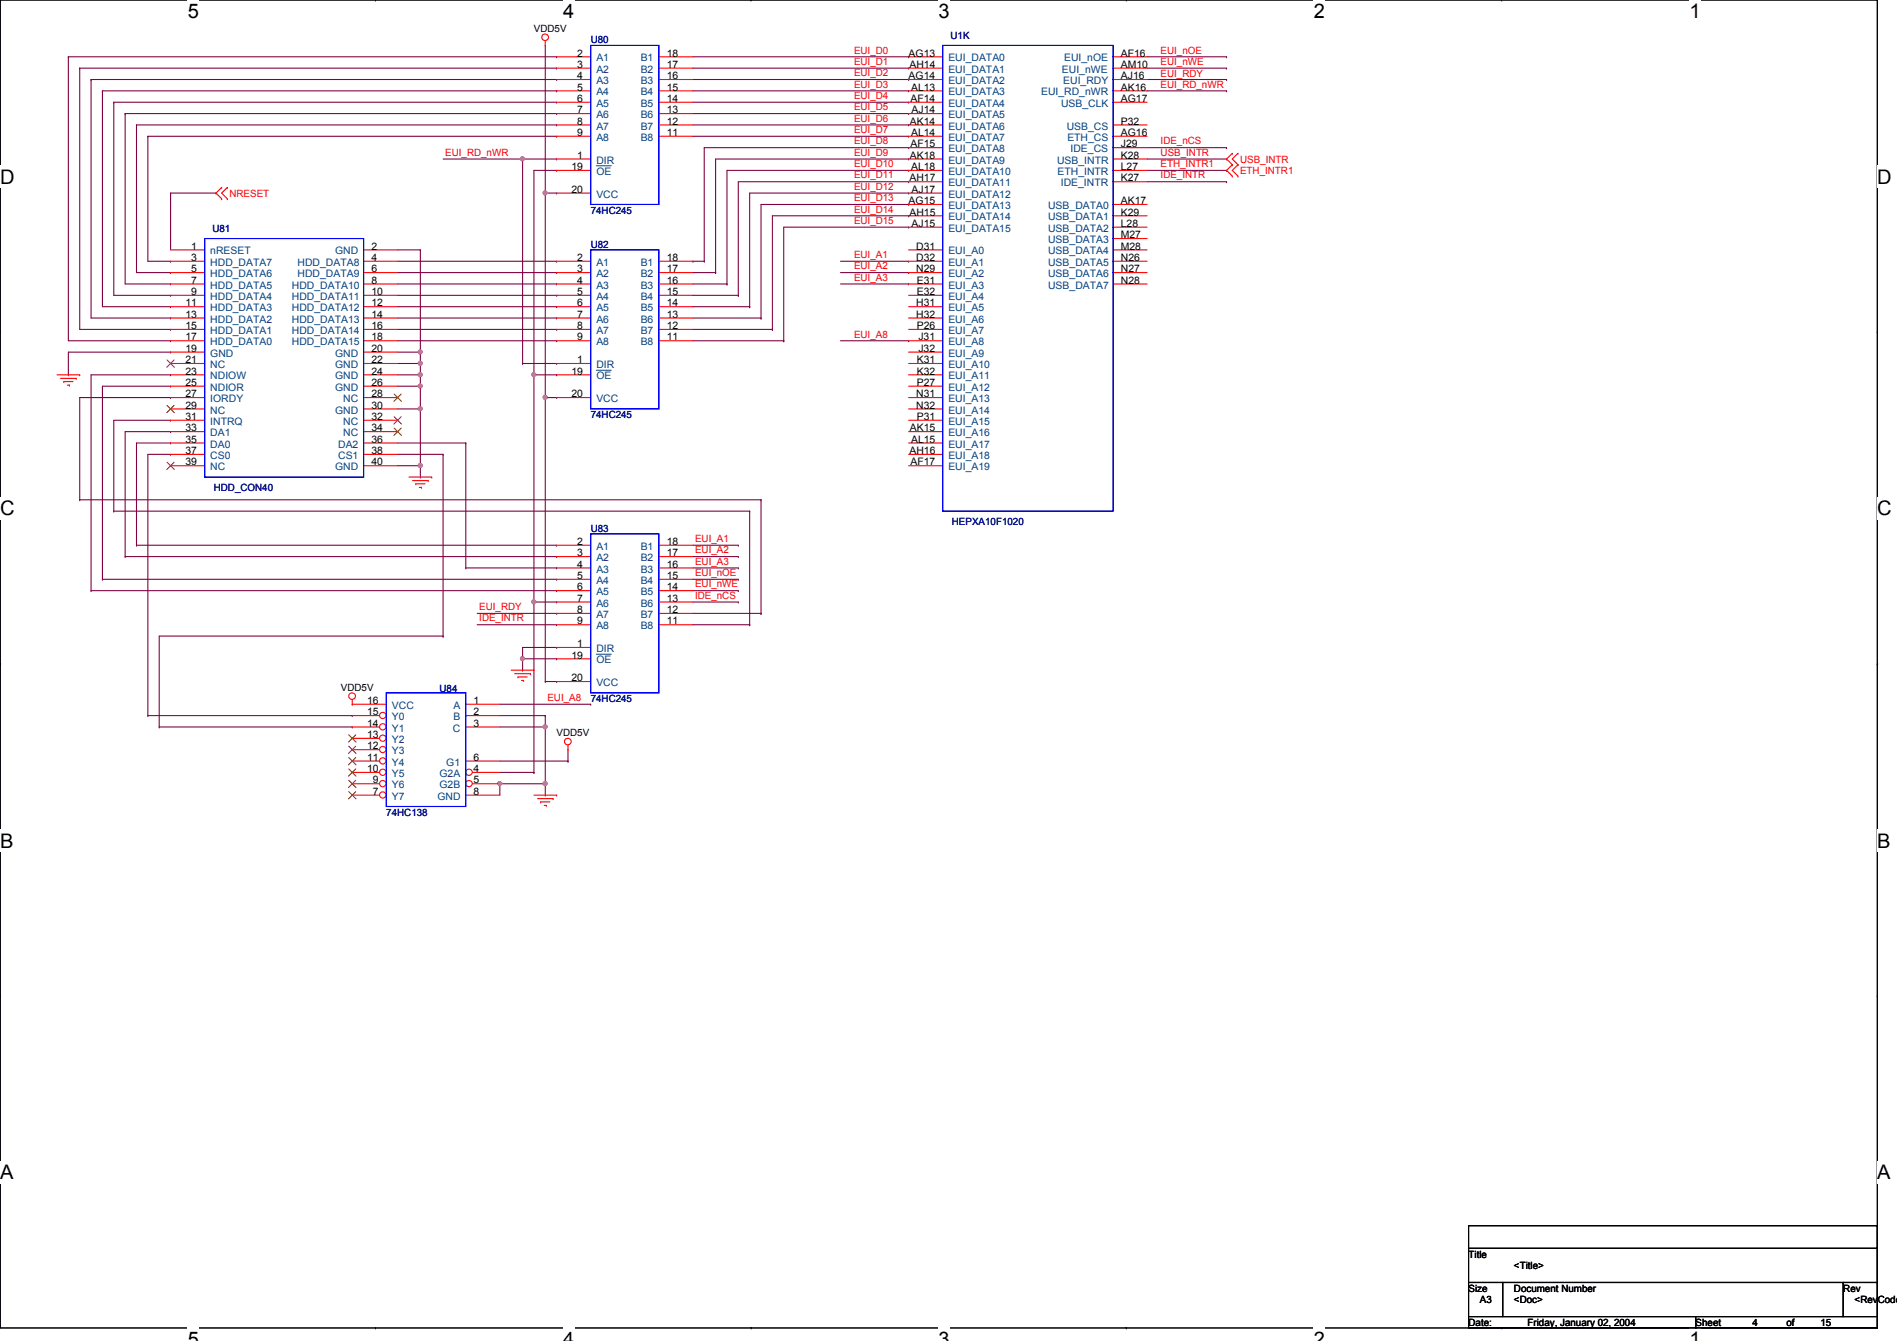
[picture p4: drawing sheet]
<svg xmlns="http://www.w3.org/2000/svg" width="297mm" height="210mm" viewBox="0 0 297 210" stroke-linecap="round" stroke-linejoin="round" font-family="sans-serif">
<path d="M0 0h294v207.9h-294z" fill="none" stroke="#000" stroke-width=".17"/>
<g fill="#fff">
<path d="M29.4 0h1.8v3.5h-1.8z"/>
<path d="M29.4 207.9h1.8v2h-1.8z"/>
</g>
<path d="M58.8 0h.1M58.8 207.9h.1" fill="none" stroke="#000" stroke-width=".17"/>
<g fill="#fff">
<path d="M88.2 0h1.7v3.5h-1.7z"/>
<path d="M88.2 207.9h1.7v2h-1.7z"/>
</g>
<path d="M117.6 0h.1M117.6 207.9h.1" fill="none" stroke="#000" stroke-width=".17"/>
<g fill="#fff">
<path d="M147 0h1.7v3.5h-1.7z"/>
<path d="M147 207.9h1.7v2h-1.7z"/>
</g>
<path d="M176.4 0h.1M176.4 207.9h.1" fill="none" stroke="#000" stroke-width=".17"/>
<g fill="#fff">
<path d="M205.7 0h1.8v3.5h-1.8z"/>
<path d="M205.7 207.9h1.8v2h-1.8z"/>
</g>
<path d="M235.2 0h.1M235.2 207.9h.1" fill="none" stroke="#000" stroke-width=".17"/>
<g fill="#fff">
<path d="M264.5 0h1.8v3.5h-1.8z"/>
<path d="M264.5 207.9h1.8v2h-1.8z"/>
<path d="M0 25.9h2.3v3.5h-2.3z"/>
<path d="M294 25.9h2.2v3.5h-2.2z"/>
<path d="M0 77.9h2.3v3.5h-2.3z"/>
<path d="M294 77.9h2.2v3.5h-2.2z"/>
</g>
<path d="M0 51.9h.1M294 51.9h.1" fill="none" stroke="#000" stroke-width=".17"/>
<g fill="#fff">
<path d="M0 129.9h2.1v3.4h-2.1z"/>
<path d="M294 129.9h2v3.4h-2z"/>
</g>
<path d="M0 103.9h.1M294 103.9h.1" fill="none" stroke="#000" stroke-width=".17"/>
<path d="M0 103.9h.1M294 103.9h.1" fill="none" stroke="#000" stroke-width=".16"/>
<g fill="#fff">
<path d="M0 181.8h2.1v3.5h-2.1z"/>
<path d="M294 181.8h2v3.5h-2z"/>
</g>
<path d="M0 155.9h.1M294 155.9h.1" fill="none" stroke="#000" stroke-width=".17"/>
<g fill="none" stroke="#800040" stroke-width=".17">
<path d="M10.7 8.9h.1M10.7 8.9h76.5M10.7 8.9v44.4h16M12.5 10.7h.1M12.5 10.7v40.9h14.2M12.5 10.7h74.7M14.3 12.4h.1M14.3 12.4h72.9M14.3 12.4v37.4h12.4M16 14.2h.1M16 14.2v33.8h10.7M16 14.2h71.2"/>
<path d="M17.8 16h.1M17.8 16h69.4M17.8 16v30.2h8.9M19.6 17.8h.1M19.6 17.8v26.6h7.1M19.6 17.8h67.6M21.4 19.6h.1M21.4 19.6h65.8M21.4 19.6v23.1h5.3M87.2 19.6h.1M87.2 17.8h.1M87.2 16h.1"/>
<path d="M87.2 14.2h.1M87.2 12.4h.1M87.2 10.7h.1M87.2 8.9h.1M23.2 21.3h.1M23.2 21.3h64M23.2 21.3v19.6h3.5M26.7 30.2h.1M26.7 30.2v8.9M26.7 30.2h7.1M33.8 30.2h.1M65.8 39.1v16"/>
<path d="M87.2 21.3h.1M26.7 40.9h.1M26.7 42.7h.1M26.7 44.4h.1M26.7 46.2h.1M26.7 48h.1M26.7 49.8h.1M26.7 51.6h.1M26.7 53.3h.1M65.8 55.1h.1"/>
</g>
<circle cx="65.8" cy="55.1" r=".32" fill="#f0f"/>
<circle cx="65.8" cy="55.1" r=".32" fill="none" stroke="#f0f" stroke-width=".17"/>
<path d="M62.3 60.5h3.5M65.8 60.5h.1M65.8 72.9h.1M65.8 64v8.9" fill="none" stroke="#800040" stroke-width=".17"/>
<circle cx="65.8" cy="64" r=".32" fill="#f0f"/>
<circle cx="65.8" cy="64" r=".32" fill="none" stroke="#f0f" stroke-width=".17"/>
<circle cx="65.8" cy="72.9" r=".32" fill="#f0f"/>
<circle cx="65.8" cy="72.9" r=".32" fill="none" stroke="#f0f" stroke-width=".17"/>
<g fill="none" stroke="#800040" stroke-width=".17">
<path d="M26.7 71.1h.1M26.7 71.1h-3.5v40.9M62.3 71.1h7.1M69.4 71.1h.1M69.4 71.1v28.5M69.4 99.6h.1M69.4 99.6h-44.5v14.2M23.2 112h.1M24.9 113.8h.1M24.9 113.8h30.3M55.2 113.8h.1M78.3 110.2h14.2"/>
<path d="M85.4 113.8v8.9M92.5 110.2h.1M85.4 122.7h.1"/>
</g>
<circle cx="85.4" cy="122.7" r=".32" fill="#f0f"/>
<circle cx="85.4" cy="122.7" r=".32" fill="none" stroke="#f0f" stroke-width=".17"/>
<g fill="none" stroke="#800040" stroke-width=".17">
<path d="M26.7 58.7h.1M26.7 58.7h-12.4v33.8M83.6 58.7v35.5M12.5 78.2h.1M12.5 78.2h106.7M26.7 62.2h.1M26.7 60.5h.1M26.7 65.8h.1M26.7 69.3h.1M26.7 67.6h.1M26.7 62.2h-14.2v16M26.7 60.5h-10.7v30.2"/>
<path d="M26.7 65.8h-8.9v14.2M26.7 69.3h-5.3v16M26.7 67.6h-7.1v19.5M62.3 69.3h10.6M72.9 69.3h.1M72.9 69.3v19.6M119.2 78.2h.1M119.2 78.2v17.8M14.3 92.5h.1M14.3 92.5h72.9M16 90.7h.1M16 90.7h71.2"/>
<path d="M17.8 80h.1M17.8 80h99.6M19.6 87.1h.1M19.6 87.1h67.6M21.4 85.3h.1M21.4 85.3h65.8M72.9 88.9h.1M72.9 88.9h14.3M74.7 96h12.5M74.7 97.8h12.5M83.6 94.2h.1M87.2 92.5h.1"/>
<path d="M87.2 90.7h.1M87.2 85.3h.1M87.2 87.1h.1M87.2 88.9h.1M87.2 96h.1M87.2 97.8h.1M108.5 87.1h7.1M108.5 88.9h7.1M108.5 94.2h7.1M108.5 85.3h7.1M108.5 90.7h7.1M108.5 92.5h7.1"/>
<path d="M108.5 96h10.7M108.5 97.8h8.9M115.6 87.1h.1M115.6 88.9h.1M115.6 94.2h.1M115.6 85.3h.1M115.6 90.7h.1M115.6 92.5h.1M117.4 80h.1M117.4 97.8h.1M117.4 80v17.8M119.2 96h.1"/>
<path d="M88.9 119.1h.1M88.9 117.3v1.8M78.3 120.9h5.3M83.6 120.9h.1"/>
</g>
<circle cx="83.6" cy="94.2" r=".32" fill="#f0f"/>
<circle cx="83.6" cy="94.2" r=".32" fill="none" stroke="#f0f" stroke-width=".17"/>
<path d="M85.4 62.2v44.5M81.8 104.9h.1M81.8 103.1v1.8M85.4 106.7h.1" fill="none" stroke="#800040" stroke-width=".17"/>
<circle cx="81.8" cy="103.1" r=".32" fill="#f0f"/>
<circle cx="81.8" cy="103.1" r=".32" fill="none" stroke="#f0f" stroke-width=".17"/>
<g fill="none" stroke="#800040" stroke-width=".17">
<path d="M108.5 12.4h33.8M108.5 17.8h33.8M108.5 8.9h33.8M142.3 12.4h.1M142.3 17.8h.1M142.3 8.9h.1M69.4 24.9h12.4M81.8 24.9h.1M85.4 30.2h1.8M87.2 30.2h.1M10.7 55.1h16M26.7 55.1h.1"/>
<path d="M62.3 58.7h3.5M65.8 58.7h.1M131.6 40.9h10.7M131.6 44.4h10.7M142.3 40.9h.1M142.3 44.4h.1M23.2 112h32M55.2 112h.1M78.3 112h7.1M81.8 103.1h5.4M85.4 112h.1M85.4 106.7h1.8"/>
<path d="M87.2 103.1h.1M87.2 106.7h.1"/>
</g>
<circle cx="81.8" cy="24.9" r=".32" fill="#f0f"/>
<circle cx="81.8" cy="24.9" r=".32" fill="none" stroke="#f0f" stroke-width=".17"/>
<g fill="none" stroke="#800040" stroke-width=".17">
<path d="M108.5 19.6h33.8M108.5 10.7h33.8M142.3 19.6h.1M142.3 10.7h.1M179.6 10.7h12.5M179.6 12.4h12.5M179.6 14.2h12.5M179.6 8.9h12.5M192.1 12.4h.1M192.1 10.7h.1M192.1 14.2h.1M192.1 8.9h.1"/>
<path d="M62.3 39.1h3.5M65.8 39.1h.1M108.5 21.3h33.8M142.3 21.3h.1M179.6 24.9h12.5M179.6 23.1h12.5M179.6 28.4h12.5M192.1 24.9h.1M192.1 23.1h.1M192.1 28.4h.1M65.8 58.7h.1M65.8 56.9v1.8"/>
<path d="M131.6 53.3h10.7M131.6 42.7h10.7M142.3 53.3h.1M142.3 42.7h.1M78.3 122.7h7.1M85.4 122.7h.1"/>
</g>
<circle cx="65.8" cy="58.6" r=".32" fill="#f0f"/>
<circle cx="65.8" cy="58.6" r=".32" fill="none" stroke="#f0f" stroke-width=".17"/>
<path d="M65.8 56.9h.1M65.8 55.1v1.8" fill="none" stroke="#800040" stroke-width=".17"/>
<circle cx="65.8" cy="56.9" r=".32" fill="#f0f"/>
<circle cx="65.8" cy="56.9" r=".32" fill="none" stroke="#f0f" stroke-width=".17"/>
<path d="M62.3 55.1h3.5M65.8 55.1h.1M78.3 113.8h7.1M85.4 113.8h.1" fill="none" stroke="#800040" stroke-width=".17"/>
<circle cx="85.4" cy="113.8" r=".32" fill="#f0f"/>
<circle cx="85.4" cy="113.8" r=".32" fill="none" stroke="#f0f" stroke-width=".17"/>
<g fill="none" stroke="#800040" stroke-width=".17">
<path d="M62.3 56.9h3.5M65.8 56.9h.1M65.8 58.7v1.8M62.3 72.9h3.5M62.3 64h3.5M65.8 72.9h.1M65.8 64h.1M65.8 74.7h.1M65.8 60.5h.1M65.8 72.9v1.8M81.8 103.1h.1M85.4 113.8h.1"/>
<path d="M85.4 112v1.8M87.2 101.3h.1M87.2 101.3h-5.4v1.8M85.4 124.5h.1M85.4 122.7v1.8"/>
</g>
<circle cx="65.8" cy="60.4" r=".32" fill="#f0f"/>
<circle cx="65.8" cy="60.4" r=".32" fill="none" stroke="#f0f" stroke-width=".17"/>
<g fill="none" stroke="#800040" stroke-width=".17">
<path d="M85.4 7.1v23.1M81.8 24.9h5.4M83.6 26.7v32M85.4 30.2h.1M87.2 24.9h.1M110.3 23.1h32M112.1 24.9v17.8M113.8 26.7h28.5M117.4 30.2v17.8M119.2 32h23.1M120.9 33.8h21.4M142.3 35.6h.1"/>
<path d="M142.3 33.8h.1M142.3 32h.1M142.3 26.7h.1M142.3 23.1h.1M142.3 35.6h-19.6v17.7M10.7 58.7h.1M10.7 55.1v3.6M62.3 48h24.9M62.3 46.2h24.9M62.3 40.9h24.9M62.3 44.4h24.9M83.6 58.7h.1"/>
<path d="M87.2 48h.1M87.2 46.2h.1M87.2 40.9h.1M87.2 44.4h.1M108.5 53.3h14.2M108.5 51.6h12.4M108.5 49.8h10.7M112.1 42.7h.1M117.4 48h.1M119.2 49.8h.1M120.9 51.6h.1M122.7 53.3h.1"/>
<path d="M65.8 64h.1M65.8 60.5v3.5M83.6 94.2h3.6M87.2 94.2h.1"/>
</g>
<circle cx="83.6" cy="58.6" r=".32" fill="#f0f"/>
<circle cx="83.6" cy="58.6" r=".32" fill="none" stroke="#f0f" stroke-width=".17"/>
<path d="M85.4 30.2v32M85.4 62.2h.1M78.3 119.1h10.6M88.9 119.1h.1" fill="none" stroke="#800040" stroke-width=".17"/>
<circle cx="85.4" cy="30.2" r=".32" fill="#f0f"/>
<circle cx="85.4" cy="30.2" r=".32" fill="none" stroke="#f0f" stroke-width=".17"/>
<circle cx="85.4" cy="62.2" r=".32" fill="#f0f"/>
<circle cx="85.4" cy="62.2" r=".32" fill="none" stroke="#f0f" stroke-width=".17"/>
<g fill="none" stroke="#800040" stroke-width=".17">
<path d="M108.5 14.2h33.8M108.5 16h33.8M142.3 14.2h.1M142.3 16h.1M81.8 24.9v32M83.6 26.7h3.6M87.2 26.7h.1M110.3 23.1v17.8M112.1 24.9h30.2M113.8 26.7v17.7M117.4 30.2h24.9M119.2 32v17.8"/>
<path d="M120.9 33.8v17.8M142.3 24.9h.1M142.3 30.2h.1M142.3 28.4h.1M142.3 28.4h-26.7v17.8M62.3 42.7h24.9M62.3 53.3h24.9M62.3 51.6h24.9M62.3 49.8h24.9M81.8 56.9h.1M81.8 56.9h5.4M83.6 58.7h3.6"/>
<path d="M87.2 42.7h.1M87.2 56.9h.1M87.2 53.3h.1M87.2 58.7h.1M87.2 51.6h.1M87.2 49.8h.1M108.5 40.9h.1M108.5 42.7h3.6M108.5 44.4h5.3M108.5 46.2h7.1M108.5 40.9h1.8M108.5 48h8.9"/>
<path d="M110.3 40.9h.1M112.1 42.7h.1M113.8 44.4h.1M115.6 46.2h.1M117.4 48h.1M119.2 49.8h.1M120.9 51.6h.1M85.4 62.2h1.8M87.2 62.2h.1M83.6 94.2v26.7M78.3 122.7h.1M78.3 122.7v1.8"/>
<path d="M83.6 120.9h.1"/>
</g>
<circle cx="78.2" cy="122.7" r=".32" fill="#f0f"/>
<circle cx="78.2" cy="122.7" r=".32" fill="none" stroke="#f0f" stroke-width=".17"/>
<path d="M179.6 26.7h12.5M192.1 26.7h.1" fill="none" stroke="#800040" stroke-width=".17"/>
<g fill="none" stroke="#f00" stroke-width=".17">
<path d="M85.4 7.1h.1M85.4 6.4v.7M87.2 8.9h5.3M87.2 10.7h5.3M87.2 12.4h5.3M87.2 14.2h5.3M87.2 16h5.3M87.2 17.8h5.3M87.2 19.6h5.3M103.2 8.9h5.3M103.2 10.7h5.3M103.2 12.4h5.3"/>
<path d="M103.2 14.2h5.3M103.2 16h5.3M103.2 17.8h5.3M103.2 19.6h5.3M26.7 39.1h5.3M34.7 29.3h.1M34.7 31.1h.1M34.7 29.3l-.9 .9 .9 .9M35.6 31.1h.1M35.6 29.3h.1M35.6 29.3l-.9 .9 .9 .9M56.9 39.1h5.4"/>
<path d="M87.2 30.2h5.3M87.2 21.3h5.3M87.2 24.9h5.3M87.2 26.7h5.3M103.2 21.3h5.3M193 24h.1M193 25.8h.1M193 27.6h.1M193 24l-.9 .9 .9 .9M193 25.8l-.9 .9 .9 .9M193.8 25.8h.1M193.8 24h.1"/>
<path d="M193.8 27.6h.1M193.8 24l-.8 .9 .8 .9M193.8 25.8l-.8 .9 .8 .9M8.9 58.7h3.6M9.5 59.2h2.4M10 59.7h.1M10 59.7h1.4M11.9 59.2h.1M12.5 58.7h.1M26.7 58.7h5.3M26.7 40.9h5.3M26.7 42.7h5.3"/>
<path d="M26.7 44.4h5.3M26.7 46.2h5.3M26.7 48h5.3M26.7 49.8h5.3M26.7 51.6h5.3M26.7 53.3h5.3M26.7 55.1h5.3M26.7 56.9h5.3M56.9 58.7h5.4M56.9 40.9h5.4M56.9 42.7h5.4M56.9 44.4h5.4"/>
<path d="M56.9 46.2h5.4M56.9 48h5.4M56.9 49.8h5.4M56.9 51.6h5.4M56.9 53.3h5.4M56.9 55.1h5.4M56.9 56.9h5.4M10.5 60.3h.4M10.9 60.3h.1M26.7 60.5h5.3M26.7 62.2h5.3M26.7 67.6h5.3"/>
<path d="M26.7 69.3h5.3M26.7 71.1h5.3M26.7 65.8h5.3M26.7 64h5.3M26.7 72.9h5.3M56.9 60.5h5.4M56.9 62.2h5.4M56.9 67.6h5.4M56.9 69.3h5.4M56.9 71.1h5.4M56.9 65.8h5.4M56.9 64h5.4"/>
<path d="M56.9 72.9h5.4M64 74.7h3.6M64.6 75.2h2.5M65.1 75.7h.1M65.1 75.7h1.4M65.7 76.3h.3M66 76.3h.1M67.1 75.2h.1M67.6 74.7h.1M87.2 85.3h5.3M87.2 87.1h5.3M87.2 88.9h5.3"/>
<path d="M87.2 90.7h5.3M87.2 92.5h5.3M87.2 94.2h5.3M87.2 96h5.3M87.2 97.8h5.3M103.2 85.3h5.3M103.2 87.1h5.3M103.2 88.9h5.3M103.2 90.7h5.3M103.2 92.5h5.3M103.2 94.2h5.3M103.2 96h5.3"/>
<path d="M103.2 97.8h5.3M55.2 110.2h.1M55.2 109.5v.7M72.9 110.2h5.4M72.9 112h5.4M72.9 113.8h5.4M72.9 119.1h5.4M80 104.9h3.6M80.6 105.5h2.5M81.1 106h.1M81.1 106h1.4M81.7 106.5h.3"/>
<path d="M82 106.5h.1M83.1 105.5h.1M83.6 104.9h.1M87.2 106.7h5.3M87.2 101.3h5.3M87.2 103.1h5.3M88.9 117.3h.1M88.9 116.6v.7M83.6 124.5h3.6M84.2 125h2.4M84.7 125.5h.1M84.7 125.5h1.4"/>
<path d="M85.2 126.1h.4M85.6 126.1h.1M86.6 125h.1M87.2 124.5h.1"/>
<circle cx="85.4" cy="5.8" r=".52"/>
<circle cx="55.1" cy="109" r=".52"/>
<circle cx="88.9" cy="116.1" r=".52"/>
</g>
<path d="M230 191.9h64v3.5h-64zM230 195.4h64v5.3h-64zM230 200.7h5.3v5.4h-5.3zM230 206.1h35.5v1.8h-35.5zM235.3 200.7h53.3v5.4h-53.3zM265.5 206.1h28.5v1.8h-28.5zM288.6 200.7h5.4v5.4h-5.4z" fill="none" stroke="#000" stroke-width=".17"/>
<path d="M26.2 56.3l1.1 1.2M27.3 56.3l-1.2 1.2M26.2 72.3l1.1 1.2M26.2 63.5l1.1 1.1M27.3 72.3l-1.2 1.2M27.3 63.5l-1.2 1.1M61.7 65.2l1.2 1.2M61.7 67l1.2 1.2M61.7 61.7l1.2 1.1M62.8 65.2l-1.1 1.2M62.8 67l-1.1 1.2M62.8 61.7l-1.1 1.1" fill="none" stroke="#804000" stroke-width=".16"/>
<path d="M92.5 7.1h10.7v24.9h-10.7zM32 37.3h24.9v37.4h-24.9zM92.5 83.6h10.7v24.9h-10.7z" fill="none" stroke="#00f" stroke-width=".17"/>
<path d="M93.4 25.9h2.3M93.4 102.4h2.3" fill="none" stroke="#004080" stroke-width=".16"/>
<circle cx="73.5" cy="120.9" r=".5" fill="#fff"/>
<g fill="none" stroke="#f00" stroke-width=".17">
<path d="M74 120.9h4.3"/>
<circle cx="73.5" cy="120.9" r=".5"/>
</g>
<circle cx="73.5" cy="122.7" r=".5" fill="#fff"/>
<g fill="none" stroke="#f00" stroke-width=".17">
<path d="M74 122.7h4.3"/>
<circle cx="73.5" cy="122.7" r=".5"/>
</g>
<circle cx="59.9" cy="112" r=".5" fill="#fff"/>
<g fill="none" stroke="#f00" stroke-width=".17">
<path d="M55.2 112h4.2"/>
<circle cx="59.9" cy="112" r=".5"/>
</g>
<circle cx="59.9" cy="113.8" r=".5" fill="#fff"/>
<g fill="none" stroke="#f00" stroke-width=".17">
<path d="M55.2 113.8h4.2"/>
<circle cx="59.9" cy="113.8" r=".5"/>
</g>
<circle cx="59.9" cy="115.5" r=".5" fill="#fff"/>
<g fill="none" stroke="#f00" stroke-width=".17">
<path d="M55.2 115.6h4.2"/>
<circle cx="59.9" cy="115.5" r=".5"/>
</g>
<path d="M54.6 115l1.1 1.2M55.7 115l-1.1 1.2" fill="none" stroke="#804000" stroke-width=".16"/>
<circle cx="59.9" cy="117.3" r=".5" fill="#fff"/>
<g fill="none" stroke="#f00" stroke-width=".17">
<path d="M55.2 117.3h4.2"/>
<circle cx="59.9" cy="117.3" r=".5"/>
</g>
<path d="M54.6 116.8l1.1 1.1M55.7 116.8l-1.1 1.1" fill="none" stroke="#804000" stroke-width=".16"/>
<circle cx="59.9" cy="119.1" r=".5" fill="#fff"/>
<g fill="none" stroke="#f00" stroke-width=".17">
<path d="M55.2 119.1h4.2"/>
<circle cx="59.9" cy="119.1" r=".5"/>
</g>
<path d="M54.6 118.6l1.1 1.1M55.7 118.6l-1.1 1.1" fill="none" stroke="#804000" stroke-width=".16"/>
<circle cx="59.9" cy="120.9" r=".5" fill="#fff"/>
<g fill="none" stroke="#f00" stroke-width=".17">
<path d="M55.2 120.9h4.2"/>
<circle cx="59.9" cy="120.9" r=".5"/>
</g>
<path d="M54.6 120.4l1.1 1.1M55.7 120.4l-1.1 1.1" fill="none" stroke="#804000" stroke-width=".16"/>
<circle cx="59.9" cy="122.7" r=".5" fill="#fff"/>
<g fill="none" stroke="#f00" stroke-width=".17">
<path d="M55.2 122.7h4.2"/>
<circle cx="59.9" cy="122.7" r=".5"/>
</g>
<path d="M54.6 122.1l1.1 1.2M55.7 122.1l-1.1 1.2" fill="none" stroke="#804000" stroke-width=".16"/>
<circle cx="59.9" cy="124.4" r=".5" fill="#fff"/>
<g fill="none" stroke="#f00" stroke-width=".17">
<path d="M142.3 8.9h5.3M142.3 10.7h5.3M142.3 12.4h5.3M142.3 14.2h5.3M142.3 16h5.3M142.3 17.8h5.3M142.3 19.6h5.3M174.3 8.9h5.3M174.3 10.7h5.3M174.3 12.4h5.3M174.3 14.2h5.3M174.3 16h5.3"/>
<path d="M174.3 19.6h5.3M142.3 21.3h5.3M142.3 23.1h5.3M142.3 32h5.3M142.3 33.8h5.3M142.3 35.6h5.3M142.3 30.2h5.3M142.3 28.4h5.3M142.3 26.7h5.3M142.3 24.9h5.3M142.3 39.1h5.3M174.3 21.3h5.3"/>
<path d="M174.3 23.1h5.3M174.3 32h5.3M174.3 33.8h5.3M174.3 35.6h5.3M174.3 28.4h5.3M174.3 26.7h5.3M174.3 24.9h5.3M174.3 37.3h5.3M174.3 39.1h5.3M87.2 40.9h5.3M87.2 42.7h5.3M87.2 44.4h5.3"/>
<path d="M87.2 46.2h5.3M87.2 48h5.3M87.2 49.8h5.3M87.2 51.6h5.3M87.2 53.3h5.3M87.2 56.9h5.3M87.2 58.7h5.3M103.2 40.9h5.3M103.2 42.7h5.3M103.2 44.4h5.3M103.2 46.2h5.3M103.2 48h5.3"/>
<path d="M103.2 49.8h5.3M103.2 51.6h5.3M103.2 53.3h5.3M142.3 40.9h5.3M142.3 42.7h5.3M142.3 44.4h5.3M142.3 46.2h5.3M142.3 48h5.3M142.3 49.8h5.3M142.3 51.6h5.3M142.3 53.3h5.3M142.3 55.1h5.3"/>
<path d="M142.3 56.9h5.3M142.3 58.7h5.3M174.3 40.9h5.3M174.3 42.7h5.3M174.3 44.4h5.3M87.2 62.2h5.3M142.3 60.5h5.3M142.3 62.2h5.3M142.3 64h5.3M142.3 65.8h5.3M142.3 67.6h5.3M142.3 69.3h5.3"/>
<path d="M142.3 71.1h5.3M142.3 72.9h5.3M55.2 110.2h5.3M55.2 124.5h4.2M72.9 124.5h5.4"/>
<circle cx="59.9" cy="124.4" r=".5"/>
</g>
<path d="M54.6 123.9l1.1 1.2M55.7 123.9l-1.1 1.2" fill="none" stroke="#804000" stroke-width=".16"/>
<path d="M147.6 7.1h26.7v72.9h-26.7zM92.5 39.1h10.7v24.9h-10.7zM60.5 108.5h12.4v17.7h-12.4z" fill="none" stroke="#00f" stroke-width=".17"/>
<path d="M93.4 58h2.3" fill="none" stroke="#004080" stroke-width=".16"/>
<circle cx="65.8" cy="55.1" r=".32" fill="#f0f"/>
<circle cx="65.8" cy="55.1" r=".32" fill="none" stroke="#f0f" stroke-width=".17"/>
<circle cx="65.8" cy="64" r=".32" fill="#f0f"/>
<circle cx="65.8" cy="64" r=".32" fill="none" stroke="#f0f" stroke-width=".17"/>
<circle cx="65.8" cy="72.9" r=".32" fill="#f0f"/>
<circle cx="65.8" cy="72.9" r=".32" fill="none" stroke="#f0f" stroke-width=".17"/>
<circle cx="85.4" cy="122.7" r=".32" fill="#f0f"/>
<circle cx="85.4" cy="122.7" r=".32" fill="none" stroke="#f0f" stroke-width=".17"/>
<circle cx="83.6" cy="94.2" r=".32" fill="#f0f"/>
<circle cx="83.6" cy="94.2" r=".32" fill="none" stroke="#f0f" stroke-width=".17"/>
<circle cx="81.8" cy="103.1" r=".32" fill="#f0f"/>
<circle cx="81.8" cy="103.1" r=".32" fill="none" stroke="#f0f" stroke-width=".17"/>
<circle cx="81.8" cy="24.9" r=".32" fill="#f0f"/>
<circle cx="81.8" cy="24.9" r=".32" fill="none" stroke="#f0f" stroke-width=".17"/>
<circle cx="65.8" cy="58.6" r=".32" fill="#f0f"/>
<circle cx="65.8" cy="58.6" r=".32" fill="none" stroke="#f0f" stroke-width=".17"/>
<circle cx="65.8" cy="56.9" r=".32" fill="#f0f"/>
<circle cx="65.8" cy="56.9" r=".32" fill="none" stroke="#f0f" stroke-width=".17"/>
<circle cx="85.4" cy="113.8" r=".32" fill="#f0f"/>
<circle cx="85.4" cy="113.8" r=".32" fill="none" stroke="#f0f" stroke-width=".17"/>
<circle cx="65.8" cy="60.4" r=".32" fill="#f0f"/>
<circle cx="65.8" cy="60.4" r=".32" fill="none" stroke="#f0f" stroke-width=".17"/>
<circle cx="83.6" cy="58.6" r=".32" fill="#f0f"/>
<circle cx="83.6" cy="58.6" r=".32" fill="none" stroke="#f0f" stroke-width=".17"/>
<circle cx="85.4" cy="30.2" r=".32" fill="#f0f"/>
<circle cx="85.4" cy="30.2" r=".32" fill="none" stroke="#f0f" stroke-width=".17"/>
<circle cx="85.4" cy="62.2" r=".32" fill="#f0f"/>
<circle cx="85.4" cy="62.2" r=".32" fill="none" stroke="#f0f" stroke-width=".17"/>
<circle cx="78.2" cy="122.7" r=".32" fill="#f0f"/>
<circle cx="78.2" cy="122.7" r=".32" fill="none" stroke="#f0f" stroke-width=".17"/>
<g font-size="3.1">
<text x="29.4" y="2.8">5</text>
<text x="88.2" y="2.8">4</text>
<text x="147" y="2.8">3</text>
<text x="205.7" y="2.8">2</text>
<text x="264.5" y="2.8">1</text>
<text x="0" y="28.7">D</text>
<text x="294" y="28.7">D</text>
<text x="0" y="80.7">C</text>
<text x="294" y="80.7">C</text>
<text x="0" y="132.7">B</text>
<text x="294" y="132.7">B</text>
<text x="0" y="184.6">A</text>
<text x="294" y="184.6">A</text>
<text x="29.4" y="210.6">5</text>
<text x="88.2" y="210.6">4</text>
<text x="147" y="210.6">3</text>
<text x="205.7" y="210.6">2</text>
<text x="264.5" y="210.6">1</text>
</g>
<g font-size="1.6">
<text x="83.6" y="5">VDD5V</text>
<text x="90.4" y="8.8">2</text>
<text x="90.4" y="10.6">3</text>
<text x="104.4" y="8.8">18</text>
<text x="104.4" y="10.6">17</text>
<text x="142.3" y="8.8">AG13</text>
<text x="142.4" y="10.6">AH14</text>
<text x="175.5" y="8.8">AF16</text>
<text x="175.5" y="10.6">AM10</text>
<text x="90.4" y="12.4">4</text>
<text x="90.4" y="14.2">5</text>
<text x="90.4" y="16">6</text>
<text x="90.4" y="17.7">7</text>
<text x="104.4" y="12.4">16</text>
<text x="104.4" y="14.2">15</text>
<text x="104.4" y="16">14</text>
<text x="104.4" y="17.7">13</text>
<text x="142.3" y="12.4">AG14</text>
<text x="142.6" y="16">AF14</text>
<text x="142.7" y="14.2">AL13</text>
<text x="142.7" y="17.7">AJ14</text>
<text x="175.5" y="12.4">AJ16</text>
<text x="175.5" y="14.2">AK16</text>
<text x="175.5" y="16">AG17</text>
<text x="90.4" y="19.5">8</text>
<text x="90.4" y="21.3">9</text>
<text x="104.4" y="19.5">12</text>
<text x="104.4" y="21.3">11</text>
<text x="142.5" y="19.5">AK14</text>
<text x="142.6" y="23.1">AF15</text>
<text x="142.7" y="21.3">AL14</text>
<text x="175.5" y="21.3">AG16</text>
<text x="175.5" y="23.1">J29</text>
<text x="175.5" y="19.5">P32</text>
<text x="89.5" y="26.6">19</text>
<text x="90.4" y="24.8">1</text>
<text x="142.4" y="28.4">AH17</text>
<text x="142.5" y="24.8">AK18</text>
<text x="142.7" y="26.6">AL18</text>
<text x="175.5" y="24.8">K28</text>
<text x="175.5" y="26.6">L27</text>
<text x="175.5" y="28.4">K27</text>
<text x="89.5" y="30.2">20</text>
<text x="142.3" y="32">AG15</text>
<text x="142.4" y="33.7">AH15</text>
<text x="142.7" y="35.5">AJ15</text>
<text x="142.7" y="30.2">AJ17</text>
<text x="175.5" y="32">AK17</text>
<text x="175.5" y="33.7">K29</text>
<text x="175.5" y="35.5">L28</text>
<text x="29.9" y="39.1">1</text>
<text x="29.9" y="40.9">3</text>
<text x="58.2" y="39.1">2</text>
<text x="58.2" y="40.9">4</text>
<text x="90.4" y="40.9">2</text>
<text x="104.4" y="40.9">18</text>
<text x="143.5" y="39.1">D31</text>
<text x="143.5" y="40.9">D32</text>
<text x="175.5" y="37.3">M27</text>
<text x="175.5" y="39.1">M28</text>
<text x="175.5" y="40.9">N26</text>
<text x="29" y="48">11</text>
<text x="29.9" y="42.6">5</text>
<text x="29.9" y="44.4">7</text>
<text x="29.9" y="46.2">9</text>
<text x="58.2" y="42.6">6</text>
<text x="58.2" y="44.4">8</text>
<text x="58.2" y="46.2">10</text>
<text x="58.2" y="48">12</text>
<text x="90.4" y="42.6">3</text>
<text x="90.4" y="44.4">4</text>
<text x="90.4" y="46.2">5</text>
<text x="90.4" y="48">6</text>
<text x="104.4" y="42.6">17</text>
<text x="104.4" y="44.4">16</text>
<text x="104.4" y="46.2">15</text>
<text x="104.4" y="48">14</text>
<text x="143.5" y="42.6">N29</text>
<text x="143.5" y="48">H31</text>
<text x="143.5" y="44.4">E31</text>
<text x="143.5" y="46.2">E32</text>
<text x="175.5" y="42.6">N27</text>
<text x="175.5" y="44.4">N28</text>
<text x="29" y="49.7">13</text>
<text x="29" y="51.5">15</text>
<text x="29" y="53.3">17</text>
<text x="58.2" y="49.7">14</text>
<text x="58.2" y="51.5">16</text>
<text x="58.2" y="53.3">18</text>
<text x="90.4" y="49.7">7</text>
<text x="90.4" y="51.5">8</text>
<text x="90.4" y="53.3">9</text>
<text x="104.4" y="49.7">13</text>
<text x="104.4" y="51.5">12</text>
<text x="104.4" y="53.3">11</text>
<text x="143.5" y="49.7">H32</text>
<text x="143.5" y="51.5">P26</text>
<text x="143.8" y="53.3">J31</text>
<text x="29" y="55.1">19</text>
<text x="29" y="58.6">23</text>
<text x="29" y="56.9">21</text>
<text x="58.2" y="55.1">20</text>
<text x="58.2" y="56.9">22</text>
<text x="58.2" y="58.6">24</text>
<text x="89.5" y="58.6">19</text>
<text x="90.4" y="56.9">1</text>
<text x="143.5" y="56.9">K31</text>
<text x="143.5" y="58.6">K32</text>
<text x="143.8" y="55.1">J32</text>
<text x="29" y="60.4">25</text>
<text x="29" y="62.2">27</text>
<text x="29" y="65.7">31</text>
<text x="29" y="64">29</text>
<text x="58.2" y="60.4">26</text>
<text x="58.2" y="64">30</text>
<text x="58.2" y="65.7">32</text>
<text x="58.2" y="62.2">28</text>
<text x="89.5" y="62.2">20</text>
<text x="143.5" y="62.2">N31</text>
<text x="143.5" y="64">N32</text>
<text x="143.5" y="60.4">P27</text>
<text x="143.5" y="65.7">P31</text>
<text x="29" y="67.5">33</text>
<text x="29" y="69.3">35</text>
<text x="29" y="71.1">37</text>
<text x="58.2" y="69.3">36</text>
<text x="58.2" y="71.1">38</text>
<text x="58.2" y="67.5">34</text>
<text x="142.4" y="71.1">AH16</text>
<text x="142.5" y="67.5">AK15</text>
<text x="142.7" y="69.3">AL15</text>
<text x="29" y="72.9">39</text>
<text x="58.2" y="72.9">40</text>
<text x="142.6" y="72.9">AF17</text>
<text x="90.4" y="85.3">2</text>
<text x="90.4" y="87.1">3</text>
<text x="90.4" y="88.9">4</text>
<text x="104.4" y="85.3">18</text>
<text x="104.4" y="87.1">17</text>
<text x="104.4" y="88.9">16</text>
<text x="90.4" y="90.6">5</text>
<text x="90.4" y="92.4">6</text>
<text x="90.4" y="94.2">7</text>
<text x="90.4" y="96">8</text>
<text x="104.4" y="90.6">15</text>
<text x="104.4" y="92.4">14</text>
<text x="104.4" y="94.2">13</text>
<text x="104.4" y="96">12</text>
<text x="90.4" y="97.7">9</text>
<text x="90.4" y="101.3">1</text>
<text x="104.4" y="97.7">11</text>
<text x="89.5" y="106.6">20</text>
<text x="89.5" y="103.1">19</text>
<text x="53.4" y="108.1">VDD5V</text>
<text x="57.5" y="112">15</text>
<text x="57.5" y="113.7">14</text>
<text x="57.5" y="110.2">16</text>
<text x="74.2" y="110.2">1</text>
<text x="74.2" y="112">2</text>
<text x="74.2" y="113.7">3</text>
<text x="57.5" y="115.5">13</text>
<text x="57.5" y="117.3">12</text>
<text x="57.5" y="119.1">11</text>
<text x="74.2" y="119.1">6</text>
<text x="87.2" y="115.2">VDD5V</text>
<text x="57.5" y="120.9">10</text>
<text x="58.4" y="122.6">9</text>
<text x="58.4" y="124.4">7</text>
<text x="74.2" y="120.9">4</text>
<text x="74.2" y="122.6">5</text>
<text x="74.2" y="124.4">8</text>
<text x="230" y="196.8">Title</text>
<text x="230" y="202.2">Size</text>
<text x="231.7" y="204">A3</text>
<text x="237.1" y="202.2">Document Number</text>
<text x="237.1" y="198.6">&lt;Title&gt;</text>
<text x="237.1" y="204">&lt;Doc&gt;</text>
<text x="288.6" y="202.2">Rev</text>
<text x="290.4" y="204">&lt;RevCode&gt;</text>
<text x="230" y="207.5">Date:</text>
<text x="239.2" y="207.5">Friday, January 02, 2004</text>
<text x="265.5" y="207.5">Sheet</text>
<text x="274.4" y="207.5">4</text>
<text x="279.7" y="207.5">of</text>
<text x="285.1" y="207.5">15</text>
</g>
<g font-size="1.6" fill="#000080">
<text x="92.5" y="6.8">U80</text>
<text x="148.8" y="6.1">U1K</text>
<text x="92.5" y="33.4">74HC245</text>
<text x="33.3" y="36.3">U81</text>
<text x="92.5" y="38.8">U82</text>
<text x="92.5" y="65.4">74HC245</text>
<text x="33.5" y="76.8">HDD_CON40</text>
<text x="92.5" y="83.2">U83</text>
<text x="149.1" y="82.2">HEPXA10F1020</text>
<text x="68.8" y="108.3">U84</text>
<text x="92.5" y="109.9">74HC245</text>
<text x="60.5" y="127.7">74HC138</text>
</g>
<g font-size="1.6" fill="#004080">
<text x="93.4" y="9.6">A1</text>
<text x="93.4" y="11.4">A2</text>
<text x="100.3" y="9.6">B1</text>
<text x="100.3" y="11.4">B2</text>
<text x="148.5" y="9.6">EUI_DATA0</text>
<text x="148.5" y="11.4">EUI_DATA1</text>
<text x="166.3" y="11.4">EUI_nWE</text>
<text x="166.6" y="9.6">EUI_nOE</text>
<text x="93.4" y="13.2">A3</text>
<text x="93.4" y="14.9">A4</text>
<text x="93.4" y="16.7">A5</text>
<text x="100.3" y="13.2">B3</text>
<text x="100.3" y="14.9">B4</text>
<text x="100.3" y="16.7">B5</text>
<text x="148.5" y="13.2">EUI_DATA2</text>
<text x="148.5" y="14.9">EUI_DATA3</text>
<text x="148.5" y="16.7">EUI_DATA4</text>
<text x="163" y="14.9">EUI_RD_nWR</text>
<text x="166.2" y="16.7">USB_CLK</text>
<text x="166.5" y="13.2">EUI_RDY</text>
<text x="93.4" y="18.5">A6</text>
<text x="93.4" y="20.3">A7</text>
<text x="93.4" y="22.1">A8</text>
<text x="100.3" y="18.5">B6</text>
<text x="100.3" y="20.3">B7</text>
<text x="100.3" y="22.1">B8</text>
<text x="148.5" y="18.5">EUI_DATA5</text>
<text x="148.5" y="20.3">EUI_DATA6</text>
<text x="148.5" y="22.1">EUI_DATA7</text>
<text x="148.5" y="23.8">EUI_DATA8</text>
<text x="167" y="20.3">USB_CS</text>
<text x="167.1" y="22.1">ETH_CS</text>
<text x="167.6" y="23.8">IDE_CS</text>
<text x="93.4" y="25.6">DIR</text>
<text x="93.4" y="27.4">OE</text>
<text x="148.5" y="29.2">EUI_DATA11</text>
<text x="148.5" y="27.4">EUI_DATA10</text>
<text x="148.5" y="25.6">EUI_DATA9</text>
<text x="165.5" y="25.6">USB_INTR</text>
<text x="165.6" y="27.4">ETH_INTR</text>
<text x="166.1" y="29.2">IDE_INTR</text>
<text x="93.4" y="30.9">VCC</text>
<text x="148.5" y="32.7">EUI_DATA13</text>
<text x="148.5" y="34.5">EUI_DATA14</text>
<text x="148.5" y="30.9">EUI_DATA12</text>
<text x="164.1" y="32.7">USB_DATA0</text>
<text x="164.1" y="34.5">USB_DATA1</text>
<text x="32.9" y="39.8">nRESET</text>
<text x="32.9" y="41.6">HDD_DATA7</text>
<text x="46.6" y="41.6">HDD_DATA8</text>
<text x="52.5" y="39.8">GND</text>
<text x="93.4" y="41.6">A1</text>
<text x="100.3" y="41.6">B1</text>
<text x="148.5" y="36.3">EUI_DATA15</text>
<text x="148.5" y="39.8">EUI_A0</text>
<text x="148.5" y="41.6">EUI_A1</text>
<text x="164.1" y="36.3">USB_DATA2</text>
<text x="164.1" y="38.1">USB_DATA3</text>
<text x="164.1" y="39.8">USB_DATA4</text>
<text x="164.1" y="41.6">USB_DATA5</text>
<text x="32.9" y="43.4">HDD_DATA6</text>
<text x="32.9" y="45.2">HDD_DATA5</text>
<text x="32.9" y="46.9">HDD_DATA4</text>
<text x="45.7" y="45.2">HDD_DATA10</text>
<text x="45.7" y="46.9">HDD_DATA11</text>
<text x="46.6" y="43.4">HDD_DATA9</text>
<text x="93.4" y="43.4">A2</text>
<text x="93.4" y="45.2">A3</text>
<text x="93.4" y="46.9">A4</text>
<text x="100.3" y="43.4">B2</text>
<text x="100.3" y="45.2">B3</text>
<text x="100.3" y="46.9">B4</text>
<text x="148.5" y="43.4">EUI_A2</text>
<text x="148.5" y="45.2">EUI_A3</text>
<text x="148.5" y="46.9">EUI_A4</text>
<text x="164.1" y="43.4">USB_DATA6</text>
<text x="164.1" y="45.2">USB_DATA7</text>
<text x="32.9" y="48.7">HDD_DATA3</text>
<text x="32.9" y="50.5">HDD_DATA2</text>
<text x="32.9" y="52.3">HDD_DATA1</text>
<text x="45.7" y="48.7">HDD_DATA12</text>
<text x="45.7" y="50.5">HDD_DATA13</text>
<text x="45.7" y="52.3">HDD_DATA14</text>
<text x="93.4" y="48.7">A5</text>
<text x="93.4" y="50.5">A6</text>
<text x="93.4" y="52.3">A7</text>
<text x="100.3" y="48.7">B5</text>
<text x="100.3" y="50.5">B6</text>
<text x="100.3" y="52.3">B7</text>
<text x="148.5" y="48.7">EUI_A5</text>
<text x="148.5" y="50.5">EUI_A6</text>
<text x="148.5" y="52.3">EUI_A7</text>
<text x="32.9" y="54.1">HDD_DATA0</text>
<text x="32.9" y="55.8">GND</text>
<text x="32.9" y="59.4">NDIOW</text>
<text x="32.9" y="57.6">NC</text>
<text x="45.7" y="54.1">HDD_DATA15</text>
<text x="52.5" y="55.8">GND</text>
<text x="52.5" y="57.6">GND</text>
<text x="52.5" y="59.4">GND</text>
<text x="93.4" y="54.1">A8</text>
<text x="93.4" y="57.6">DIR</text>
<text x="93.4" y="59.4">OE</text>
<text x="100.3" y="54.1">B8</text>
<text x="148.5" y="54.1">EUI_A8</text>
<text x="148.5" y="55.8">EUI_A9</text>
<text x="148.5" y="57.6">EUI_A10</text>
<text x="148.5" y="59.4">EUI_A11</text>
<text x="32.9" y="61.2">NDIOR</text>
<text x="32.9" y="62.9">IORDY</text>
<text x="32.9" y="64.7">NC</text>
<text x="52.5" y="61.2">GND</text>
<text x="52.5" y="64.7">GND</text>
<text x="53.8" y="62.9">NC</text>
<text x="93.4" y="62.9">VCC</text>
<text x="148.5" y="61.2">EUI_A12</text>
<text x="148.5" y="62.9">EUI_A13</text>
<text x="148.5" y="64.7">EUI_A14</text>
<text x="32.9" y="68.3">DA1</text>
<text x="32.9" y="70.1">DA0</text>
<text x="32.9" y="71.8">CS0</text>
<text x="32.9" y="66.5">INTRQ</text>
<text x="53" y="70.1">DA2</text>
<text x="53" y="71.8">CS1</text>
<text x="53.8" y="66.5">NC</text>
<text x="53.8" y="68.3">NC</text>
<text x="148.5" y="66.5">EUI_A15</text>
<text x="148.5" y="68.3">EUI_A16</text>
<text x="148.5" y="70.1">EUI_A17</text>
<text x="148.5" y="71.8">EUI_A18</text>
<text x="32.9" y="73.6">NC</text>
<text x="52.5" y="73.6">GND</text>
<text x="148.5" y="73.6">EUI_A19</text>
<text x="93.4" y="86.1">A1</text>
<text x="93.4" y="87.8">A2</text>
<text x="93.4" y="89.6">A3</text>
<text x="100.3" y="86.1">B1</text>
<text x="100.3" y="87.8">B2</text>
<text x="100.3" y="89.6">B3</text>
<text x="93.4" y="91.4">A4</text>
<text x="93.4" y="93.2">A5</text>
<text x="93.4" y="95">A6</text>
<text x="100.3" y="91.4">B4</text>
<text x="100.3" y="93.2">B5</text>
<text x="100.3" y="95">B6</text>
<text x="93.4" y="96.7">A7</text>
<text x="93.4" y="98.5">A8</text>
<text x="100.3" y="96.7">B7</text>
<text x="100.3" y="98.5">B8</text>
<text x="93.4" y="107.4">VCC</text>
<text x="93.4" y="102.1">DIR</text>
<text x="93.4" y="103.8">OE</text>
<text x="61.4" y="112.7">Y0</text>
<text x="61.4" y="111">VCC</text>
<text x="71" y="111">A</text>
<text x="71" y="112.7">B</text>
<text x="61.4" y="114.5">Y1</text>
<text x="61.4" y="116.3">Y2</text>
<text x="61.4" y="118.1">Y3</text>
<text x="61.4" y="119.8">Y4</text>
<text x="69.9" y="119.8">G1</text>
<text x="70.9" y="114.5">C</text>
<text x="61.4" y="121.6">Y5</text>
<text x="61.4" y="123.4">Y6</text>
<text x="61.4" y="125.2">Y7</text>
<text x="68.5" y="125.2">GND</text>
<text x="68.8" y="121.6">G2A</text>
<text x="68.8" y="123.4">G2B</text>
</g>
<g font-size="1.6" fill="#f00">
<text x="133.7" y="11.9">EUI_D2</text>
<text x="133.7" y="8.4">EUI_D0</text>
<text x="133.7" y="10.2">EUI_D1</text>
<text x="181.7" y="10.2">EUI_nWE</text>
<text x="181.7" y="8.4">EUI_nOE</text>
<text x="133.7" y="17.3">EUI_D5</text>
<text x="133.7" y="13.7">EUI_D3</text>
<text x="133.7" y="15.5">EUI_D4</text>
<text x="181.7" y="12.1">EUI_RDY</text>
<text x="181.7" y="13.7">EUI_RD_nWR</text>
<text x="133.7" y="20.8">EUI_D7</text>
<text x="133.7" y="19">EUI_D6</text>
<text x="133.7" y="22.6">EUI_D8</text>
<text x="181.7" y="22.6">IDE_nCS</text>
<text x="69.7" y="24.4">EUI_RD_nWR</text>
<text x="133.7" y="26.2">EUI_D10</text>
<text x="133.7" y="24.4">EUI_D9</text>
<text x="133.7" y="29.7">EUI_D12</text>
<text x="133.7" y="27.9">EUI_D11</text>
<text x="181.7" y="24.4">USB_INTR</text>
<text x="181.7" y="27.9">IDE_INTR</text>
<text x="181.7" y="26.2">ETH_INTR1</text>
<text x="194.2" y="25.4">USB_INTR</text>
<text x="194.2" y="27.2">ETH_INTR1</text>
<text x="35.9" y="30.8">NRESET</text>
<text x="133.7" y="35.1">EUI_D15</text>
<text x="133.7" y="33.3">EUI_D14</text>
<text x="133.7" y="31.5">EUI_D13</text>
<text x="133.7" y="40.4">EUI_A1</text>
<text x="133.7" y="43.9">EUI_A3</text>
<text x="133.7" y="42.2">EUI_A2</text>
<text x="133.7" y="52.8">EUI_A8</text>
<text x="108.8" y="86.6">EUI_A2</text>
<text x="108.8" y="88.4">EUI_A3</text>
<text x="108.8" y="84.8">EUI_A1</text>
<text x="75.1" y="95.5">EUI_RDY</text>
<text x="108.8" y="93.7">IDE_nCS</text>
<text x="108.8" y="90.2">EUI_nOE</text>
<text x="108.8" y="91.9">EUI_nWE</text>
<text x="75.1" y="97.3">IDE_INTR</text>
<text x="85.7" y="109.7">EUI_A8</text>
</g>
</svg>
